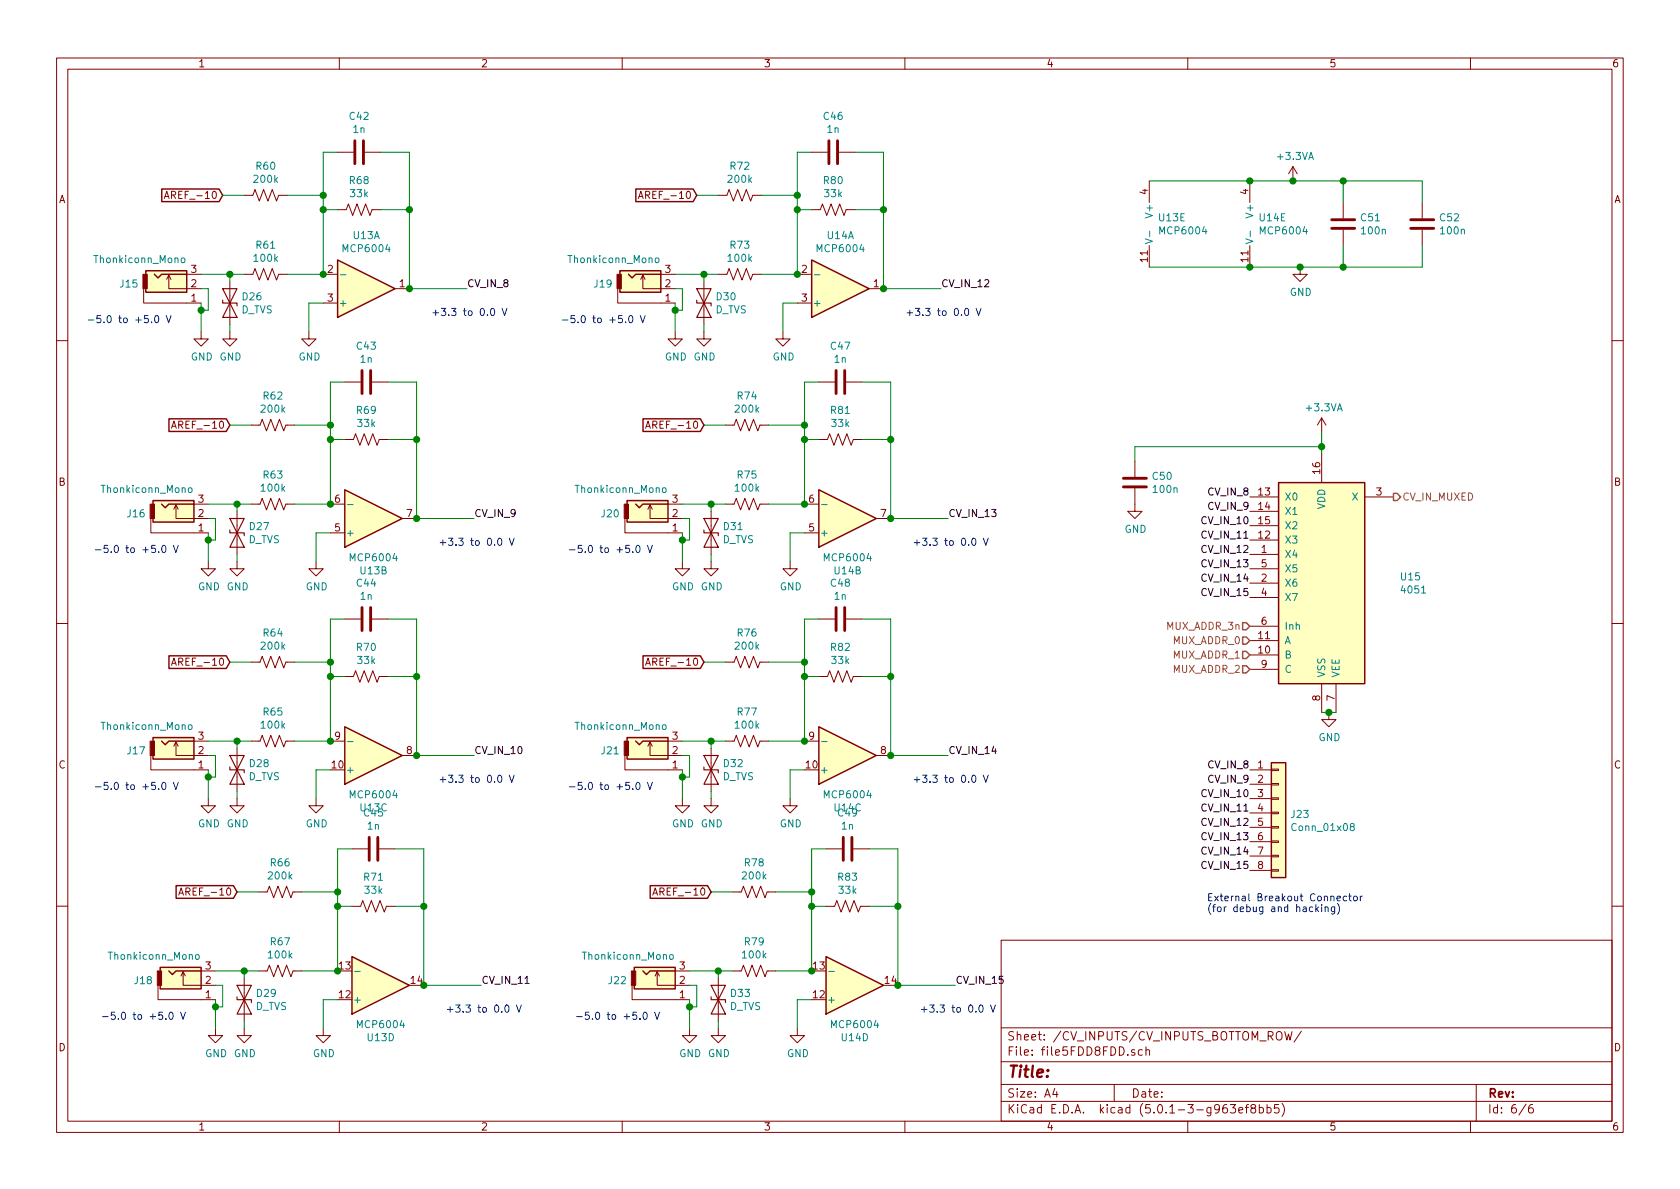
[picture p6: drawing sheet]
<svg xmlns="http://www.w3.org/2000/svg" width="297mm" height="210mm" viewBox="0 0 297 210" stroke-linecap="round" stroke-linejoin="round" font-family="sans-serif">
<g fill="none" stroke="#840000" stroke-width=".18">
<path d="M10 10.3h277v189.9h-277zM12 12.2h273v186.1h-273zM60 10.3v1.9M110 10.3v1.9M160 10.3v1.9M210 10.3v1.9M260 10.3v1.9M29.1 35.1l.4-1.3 .4 1.3M29.2 34.7h.6M43.2 34.5h1.5l.4-1 .7 2.1 .8-2.1 .8 2.1 .7-2.1 .8 2.1 .4-1.1h1.5M59.7 37.1h1.5l.4-1 .8 2 .7-2 .8 2 .7-2 .8 2 .4-1h1.5M59.7 26.9h2.8"/>
<path d="M64.5 26.9h2.8M112.9 35.1l.4-1.3 .4 1.3M113 34.7h.6M127 34.5h1.5l.4-1 .8 2.1 .7-2.1 .8 2.1 .8-2.1 .7 2.1 .4-1.1h1.5M143.5 37.1h1.5l.4-1 .8 2 .7-2 .8 2 .8-2 .7 2 .4-1h1.5M143.5 26.9h2.8M148.3 26.9h2.8M203.2 32v3.8M221 32v3.8M228.6 29.5l-.8 1.2M228.6 29.5v2.5M228.6 29.5l.8 1.2"/>
<path d="M237.5 35.8v2.8M251.5 35.8v2.8M25.4 51v2.6h10.2M29.5 49.4l.3-.8v2.4h5.8M29.8 48.6l.4 .8M33 48.5h2.6M35.6 58.7v1.2h1.2l-1.2 1.3-1.3-1.3h1.3M40.6 58.7v1.2h1.3l-1.3 1.3-1.2-1.3h1.2M40.6 49.8v7.6M43.2 48.5h1.5l.4-1 .7 2 .8-2 .8 2 .7-2 .8 2 .4-1h1.5M54.6 58.7v1.2h1.3l-1.3 1.3-1.3-1.3h1.3M57.1 48.5h2.6"/>
<path d="M57.1 53.6h2.6M69.8 51h2.6M109.2 51v2.6h10.2M113.3 49.4l.4-.8v2.4h5.7M113.7 48.6l.3 .8M116.8 48.5h2.6M119.4 58.7v1.2h1.2l-1.2 1.3-1.3-1.3h1.3M124.5 58.7v1.2h1.2l-1.2 1.3-1.3-1.3h1.3M124.5 49.8v7.6M127 48.5h1.5l.4-1 .8 2 .7-2 .8 2 .8-2 .7 2 .4-1h1.5M138.4 58.7v1.2h1.3l-1.3 1.3-1.2-1.3h1.2M141 48.5h2.5"/>
<path d="M141 53.6h2.5M153.7 51h2.5M203.2 43.4v3.8M221 43.4v3.8M229.9 47.2v1.3h1.2l-1.2 1.3-1.3-1.3h1.3M237.5 40.6v2.8M251.5 40.6v2.8M10 60.2h2M30.3 75.7l.5-1.2 .4 1.2M30.5 75.4h.6M44.4 75.2h1.6l.4-1 .7 2 .8-2 .7 2 .8-2 .8 2 .3-1h1.6M61 77.7h1.5l.4-1 .7 2 .8-2 .8 2 .7-2 .8 2 .4-1h1.5"/>
<path d="M61 67.6h2.8M65.8 67.6h2.8M114.1 75.7l.5-1.2 .4 1.2M114.3 75.4h.6M128.3 75.2h1.5l.4-1 .7 2 .8-2 .8 2 .7-2 .8 2 .4-1h1.5M144.8 77.7h1.5l.4-1 .7 2 .8-2 .8 2 .7-2 .8 2 .4-1h1.5M144.8 67.6h2.8M149.6 67.6h2.8M233.7 73.9v2.5M233.7 73.9l-.8 1.3M233.7 73.9l.7 1.3M285 60.2h2"/>
<path d="M26.7 91.7v2.5h10.1M30.7 90l.4-.7v2.4h5.7M31.1 89.3l.4 .7M34.3 89.1h2.5M36.8 99.3v1.3h1.3l-1.3 1.2-1.2-1.2h1.2M41.9 99.3v1.3h1.3l-1.3 1.2-1.3-1.2h1.3M41.9 90.4v7.6M44.4 89.1h1.6l.4-1 .7 2.1 .8-2.1 .7 2.1 .8-2.1 .8 2.1 .3-1.1h1.6M55.9 99.3v1.3h1.2l-1.2 1.2-1.3-1.2h1.3M58.4 89.1h2.6M58.4 94.2h2.6M71.1 91.7h2.6"/>
<path d="M110.5 91.7v2.5h10.1M114.6 90l.3-.7v2.4h5.7M114.9 89.3l.4 .7M118.1 89.1h2.5M120.6 99.3v1.3h1.3l-1.3 1.2-1.2-1.2h1.2M125.7 99.3v1.3h1.3l-1.3 1.2-1.2-1.2h1.2M125.7 90.4v7.6M128.3 89.1h1.5l.4-1 .7 2.1 .8-2.1 .8 2.1 .7-2.1 .8 2.1 .4-1.1h1.5M139.7 99.3v1.3h1.3l-1.3 1.2-1.3-1.2h1.3M142.2 89.1h2.6M142.2 94.2h2.6M154.9 91.7h2.6"/>
<path d="M200.7 86.4v4h1.2l-1.2 1.3-1.3-1.3h1.3M200.7 81.5v2.8M221 98h5.1M221 95.5h5.1M221 87.9h5.1M221 90.4h5.1M221 93h5.1M233.7 80.3v5M241.3 87.9h5.1M10 110.3h2M30.3 117.6l.5-1.2 .4 1.2M30.5 117.3h.6"/>
<path d="M44.4 117.1h1.6l.4-1 .7 2 .8-2 .7 2 .8-2 .8 2 .3-1h1.6M61 119.6h1.5l.4-1 .7 2 .8-2 .8 2 .7-2 .8 2 .4-1h1.5M61 109.5h2.8M65.8 109.5h2.8M114.1 117.6l.5-1.2 .4 1.2M114.3 117.3h.6M128.3 117.1h1.5l.4-1 .7 2 .8-2 .8 2 .7-2 .8 2 .4-1h1.5M144.8 119.6h1.5l.4-1 .7 2 .8-2 .8 2 .7-2 .8 2 .4-1h1.5M144.8 109.5h2.8M149.6 109.5h2.8M221 115.8h5.1M221 113.3h5.1"/>
<path d="M221 103.1h5.1M221 105.7h5.1M221 100.6h5.1M221 110.7h5.1M221 118.4h5.1M285 110.3h2M26.7 133.6v2.5h10.1M30.7 131.9l.4-.7v2.4h5.7M31.1 131.2l.4 .7M34.3 131.1h2.5M41.9 132.3v7.6M44.4 131.1h1.6l.4-1.1 .7 2.1 .8-2.1 .7 2.1 .8-2.1 .8 2.1 .3-1h1.6"/>
<path d="M58.4 131.1h2.6M71.1 133.6h2.6M110.5 133.6v2.5h10.1M114.6 131.9l.3-.7v2.4h5.7M114.9 131.2l.4 .7M118.1 131.1h2.5M125.7 132.3v7.6M128.3 131.1h1.5l.4-1.1 .7 2.1 .8-2.1 .8 2.1 .7-2.1 .8 2.1 .4-1h1.5M142.2 131.1h2.6M154.9 133.6h2.6M221 136.1h3.8M221 138.7h3.8"/>
<path d="M224.8 138.6h1.3v.2h-1.3zM224.8 136h1.3v.3h-1.3zM233.7 120.9v5.1M234.9 126v1.2h1.3l-1.3 1.3-1.2-1.3h1.2M236.2 120.9v5.1M31.6 158.3l.4-1.3 .4 1.3M31.7 157.9h.6M36.8 141.2v1.3h1.3l-1.3 1.3-1.2-1.3h1.2M41.9 141.2v1.3h1.3l-1.3 1.3-1.3-1.3h1.3M45.7 157.7h1.5l.4-1 .8 2 .7-2 .8 2 .8-2 .7 2 .4-1h1.5M55.9 141.2v1.3h1.2l-1.2 1.3-1.3-1.3h1.3M62.2 150.1h2.8"/>
<path d="M67.1 150.1h2.7M115.4 158.3l.4-1.3 .5 1.3M115.5 157.9h.7M120.6 141.2v1.3h1.3l-1.3 1.3-1.2-1.3h1.2M125.7 141.2v1.3h1.3l-1.3 1.3-1.2-1.3h1.2M129.5 157.7h1.6l.3-1 .8 2 .8-2 .7 2 .8-2 .8 2 .3-1h1.6M139.7 141.2v1.3h1.3l-1.3 1.3-1.3-1.3h1.3M146 150.1h2.8M150.9 150.1h2.8M221 141.2h3.8M221 143.8h3.8M221 146.3h3.8"/>
<path d="M221 148.8h3.8M221 151.4h3.8M221 153.9h3.8M224.8 153.8h1.3v.2h-1.3zM224.8 151.3h1.3v.2h-1.3zM224.8 148.7h1.3v.3h-1.3zM224.8 146.2h1.3v.2h-1.3zM224.8 143.6h1.3v.3h-1.3zM224.8 141.1h1.3v.2h-1.3zM10 160.2h2M27.9 174.2v2.6h10.2M32 172.6l.4-.8v2.4h5.7"/>
<path d="M32.4 171.8l.4 .8M35.6 171.7h2.5M43.2 173v7.6M45.7 171.7h1.5l.4-1 .8 2 .7-2 .8 2 .8-2 .7 2 .4-1h1.5M62.2 160.3h1.6l.3-1 .8 2 .8-2 .7 2 .8-2 .7 2 .4-1h1.5M111.8 174.2v2.6h10.1M115.8 172.6l.4-.8v2.4h5.7M116.2 171.8l.4 .8M119.4 171.7h2.5M127 173v7.6M129.5 171.7h1.6l.3-1 .8 2 .8-2 .7 2 .8-2 .8 2 .3-1h1.6M146 160.3h1.6l.4-1 .7 2 .8-2 .7 2 .8-2 .8 2 .3-1h1.6"/>
<path d="M177 166.3h108v32h-108zM285 160.2h2M38.1 181.9v1.2h1.3l-1.3 1.3-1.3-1.3h1.3M43.2 181.9v1.2h1.2l-1.2 1.3-1.3-1.3h1.3M57.1 181.9v1.2h1.3l-1.3 1.3-1.2-1.3h1.2M60 198.3v1.9M110 198.3v1.9M121.9 181.9v1.2h1.3l-1.3 1.3-1.3-1.3h1.3M127 181.9v1.2h1.3l-1.3 1.3-1.3-1.3h1.3M141 181.9v1.2h1.2l-1.2 1.3-1.3-1.3h1.3M160 198.3v1.9M177 194.8h108"/>
<path d="M177 191.8h108M177 187.8h108M177 181.8h108M186.5 192.5l-.4 1h1M186.8 193v1M197 191.8v3M200.6 185.7l-.3-.1-.2 .2v.2l.5 .2v.3h-.5M202 185.7l-.5-.1-.2 .3v.6l.2 .1 .5-.1M202.6 185.7l.2-.1 .4 .1 .1 .9M202.6 185.1v1.5M210 198.3v1.9M217.5 195.3h1l-.5 .6 .4 .1v.7l-.2 .1-.7-.1"/>
<path d="M219 196.3l.7-.1v-.3l-.4-.1-.3 .2 .1 .7h.6M220.2 195.8h.6M220.8 195.3l-.4 .1v.1v1.3M221.5 196l-.3-.3v-.2a.48 .48 0 0 1 .7-.1l.1 .2-.1 .3-.6 .1a.48 .48 0 0 0-.1 .7l.3 .1 .4-.1 .1-.4-.3-.3M222.7 195.9l.4-.1 .3 .3-.1 .6-.2 .1-.4-.1M222.7 195.3v1.5M224 195.9l.5-.1 .2 .3v.6l-.2 .1-.5-.1M224 195.3v1.5M226.1 195.3h-.7l-.1 .7 .2-.1 .5 .1 .2 .2-.1 .5-.2 .1-.6-.1M226.7 195.1a1.71 1.71 0 0 1 0 2.3M227.2 182.4l.3 1.5 .3-1.1 .3 1.1 .3-1.5M230.1 182.3l-1.3 2"/>
<path d="M260 198.3v1.9M261 191.8v6.5M269.8 195.2l-1.2 2M271 195.3a.62 .62 0 0 0-.7 .7v.7l.3 .1 .4-.1 .1-.5-.1-.2-.4-.1-.3 .3"/>
</g>
<g fill="#ffffc2" stroke="#ffffc2" stroke-width=".18">
<path d="M59.7 46l10.1 5-10.1 5.1z"/>
<path d="M25.8 47.9h7.2v3.8h-7.2z"/>
<path d="M109.6 47.9h7.2v3.8h-7.2z"/>
<path d="M27.1 88.5h7.2v3.8h-7.2z"/>
<path d="M110.9 88.5h7.2v3.8h-7.2z"/>
<path d="M61 86.6l10.1 5.1-10.1 5.1z"/>
<path d="M61 128.5l10.1 5.1-10.1 5.1z"/>
<path d="M62.2 169.2l10.2 5-10.2 5.1z"/>
<path d="M143.5 46l10.2 5-10.2 5.1z"/>
<path d="M27.1 130.4h7.2v3.8h-7.2z"/>
<path d="M110.9 130.4h7.2v3.8h-7.2z"/>
<path d="M28.3 171.1h7.3v3.8h-7.3z"/>
<path d="M112.1 171.1h7.3v3.8h-7.3z"/>
<path d="M144.8 86.6l10.1 5.1-10.1 5.1z"/>
<path d="M144.8 128.5l10.1 5.1-10.1 5.1z"/>
<path d="M146 169.2l10.2 5-10.2 5.1z"/>
<path d="M226.1 85.3h15.2v35.6h-15.2z"/>
<path d="M224.8 134.9h2.5v20.3h-2.5z"/>
</g>
<g fill="none" stroke="#840000" stroke-width=".25">
<path d="M28.6 33.4h10.1l.7 1.1-.7 1.2h-10.1zM112.4 33.4h10.2l.6 1.1-.6 1.2h-10.2zM25.8 47.9h7.2v3.8h-7.2zM27.3 48.5l.6 .6 .7-.6h4.4M59.7 46l10.1 5-10.1 5.1zM109.6 47.9h7.2v3.8h-7.2zM111.1 48.5l.7 .6 .6-.6h4.4M143.5 46l10.2 5-10.2 5.1zM29.9 74.1h10.1l.6 1.1-.6 1.1h-10.1zM113.7 74.1h10.1l.7 1.1-.7 1.1h-10.1zM27.1 88.5h7.2v3.8h-7.2zM28.6 89.1l.6 .7 .6-.7h4.5"/>
<path d="M61 86.6l10.1 5.1-10.1 5.1zM110.9 88.5h7.2v3.8h-7.2zM112.4 89.1l.6 .7 .7-.7h4.4M144.8 86.6l10.1 5.1-10.1 5.1zM226.1 85.3h15.2v35.6h-15.2zM29.9 116h10.1l.6 1.1-.6 1.1h-10.1zM113.7 116h10.1l.7 1.1-.7 1.1h-10.1zM27.1 130.4h7.2v3.8h-7.2zM28.6 131.1l.6 .6 .6-.6h4.5M61 128.5l10.1 5.1-10.1 5.1zM110.9 130.4h7.2v3.8h-7.2zM112.4 131.1l.6 .6 .7-.6h4.4"/>
<path d="M144.8 128.5l10.1 5.1-10.1 5.1zM224.8 134.9h2.5v20.3h-2.5zM31.1 156.6h10.2l.6 1.1-.6 1.1h-10.2zM115 156.6h10.1l.6 1.1-.6 1.1h-10.1zM28.3 171.1h7.3v3.8h-7.3zM29.8 171.7l.7 .6 .6-.6h4.5M62.2 169.2l10.2 5-10.2 5.1zM112.1 171.1h7.3v3.8h-7.3zM113.7 171.7l.6 .6 .6-.6h4.5M146 169.2l10.2 5-10.2 5.1z"/>
</g>
<g fill="none" stroke="#008484" stroke-width=".18">
<path d="M32.1 45.7l.3-.1 .3 .2-.1 .6-.3 .1-.2-.2zM60.2 48.6h1M116 45.7l.3-.1 .2 .2-.1 .6-.3 .1-.2-.2zM144 48.6h1M202.5 42.2l1.3 .5-1.3 .4M203.3 40.9v.9M220.3 42.2l1.2 .5-1.2 .4M221.1 40.9v.9M33.4 86.3h.3l.3 .2-.2 .5-.3 .1-.1-.1zM61.4 89.2h1M117.2 86.3h.3l.3 .2-.1 .5-.4 .1-.1-.1zM145.3 89.2h1"/>
<path d="M33.4 128.2h.3l.3 .2-.2 .6h-.3l-.1-.1zM61.4 131.1h1M117.2 128.2h.3l.3 .2-.1 .6h-.4l-.1-.1zM145.3 131.1h1M239 146.2l-.2-.2v-.3l.2-.1 .3 .1 .1 .3-.5 .2-.2 .2v.3l.3 .2 .3-.1 .1-.1v-.4l-.2-.1M34.7 168.9l.3-.1 .2 .2-.1 .6h-.3l-.2-.1zM62.7 171.8h1M118.5 168.9l.3-.1 .2 .2-.1 .6h-.3l-.2-.1zM146.5 171.8h1"/>
</g>
<g fill="none" stroke="#008400" stroke-width=".18">
<path d="M39.4 34.5h3.8M50.8 34.5h6.3M57.1 37.1h2.6M59.7 26.9h-2.6v21.6h-6.3M67.3 37.1h5.1M67.3 26.9h5.1v24.1h10.1M123.2 34.5h3.8M134.6 34.5h6.4M141 37.1h2.5M143.5 26.9h-2.5v21.6h-6.4M151.1 37.1h5.1M151.1 26.9h5.1v24.1h10.2"/>
<path d="M203.2 32h48.3v3.8M237.5 32v3.8M35.6 48.5h7.6M35.6 51h1.2v3.9h-1.2M35.6 53.6v5.1M40.6 48.5v1.3M40.6 57.4v1.3M57.1 53.6h-2.5v5.1M119.4 48.5h7.6M119.4 51h1.2v3.9h-1.2M119.4 53.6v5.1M124.5 48.5v1.3"/>
<path d="M124.5 57.4v1.3M141 53.6h-2.6v5.1M237.5 43.4v3.8M251.5 43.4v3.8h-48.3M40.6 75.2h3.8M52.1 75.2h6.3M58.4 77.7h2.6M61 67.6h-2.6v21.5h-6.3M68.6 77.7h5.1M68.6 67.6h5.1v24.1h10.1M124.5 75.2h3.8M135.9 75.2h6.3"/>
<path d="M142.2 77.7h2.6M144.8 67.6h-2.6v21.5h-6.3M152.4 77.7h5.1M152.4 67.6h5.1v24.1h10.1M233.7 76.4v3.9M233.7 79h-33v2.5M36.8 94.2v5.1M36.8 89.1h7.6M36.8 91.7h1.3v3.8h-1.3M41.9 89.1v1.3M41.9 98v1.3M58.4 94.2h-2.5v5.1"/>
<path d="M120.6 94.2v5.1M120.6 89.1h7.7M120.6 91.7h1.3v3.8h-1.3M125.7 89.1v1.3M125.7 98v1.3M142.2 94.2h-2.5v5.1M40.6 117.1h3.8M52.1 117.1h6.3M58.4 119.6h2.6M61 109.5h-2.6v21.6h-6.3M68.6 109.5h5.1v24.1h10.1M68.6 119.6h5.1"/>
<path d="M124.5 117.1h3.8M135.9 117.1h6.3M142.2 119.6h2.6M144.8 109.5h-2.6v21.6h-6.3M152.4 109.5h5.1v24.1h10.1M152.4 119.6h5.1M36.8 136.1v5.1M36.8 133.6h1.3v3.8h-1.3M36.8 131.1h7.6M41.9 131.1v1.2M41.9 139.9v1.3M58.4 136.1h-2.5v5.1"/>
<path d="M120.6 136.1v5.1M120.6 133.6h1.3v3.8h-1.3M120.6 131.1h7.7M125.7 131.1v1.2M125.7 139.9v1.3M142.2 136.1h-2.5v5.1M233.7 126h2.5M41.9 157.7h3.8M53.3 157.7h6.4M62.2 150.1h-2.5v21.6h-6.4M69.8 150.1h5.1v24.1h10.2M125.7 157.7h3.8"/>
<path d="M137.2 157.7h6.3M146 150.1h-2.5v21.6h-6.3M153.7 150.1h5v24.1h10.2M38.1 176.8v5.1M38.1 171.7h7.6M38.1 174.2h1.3v3.8h-1.3M43.2 171.7v1.3M59.7 176.8h-2.6v5.1M59.7 160.3h2.5M69.8 160.3h5.1M121.9 176.8v5.1M121.9 171.7h7.6"/>
<path d="M121.9 174.2h1.3v3.8h-1.3M127 171.7v1.3M143.5 176.8h-2.5v5.1M143.5 160.3h2.5M153.7 160.3h5M43.2 180.6v1.3M127 180.6v1.3"/>
</g>
<g fill="#008400" stroke="#008400" stroke-width=".25">
<circle cx="57.2" cy="48.5" r=".51"/>
<circle cx="57.2" cy="37.1" r=".51"/>
<circle cx="72.4" cy="37.1" r=".51"/>
<circle cx="57.2" cy="34.5" r=".51"/>
<circle cx="72.4" cy="51" r=".51"/>
<circle cx="35.6" cy="54.9" r=".51"/>
<circle cx="141" cy="37.1" r=".51"/>
<circle cx="156.2" cy="37.1" r=".51"/>
<circle cx="141" cy="34.5" r=".51"/>
<circle cx="119.4" cy="54.9" r=".51"/>
<circle cx="58.4" cy="77.7" r=".51"/>
<circle cx="73.7" cy="77.7" r=".51"/>
<circle cx="58.4" cy="75.2" r=".51"/>
<circle cx="36.8" cy="95.5" r=".51"/>
<circle cx="142.2" cy="77.7" r=".51"/>
<circle cx="157.5" cy="77.7" r=".51"/>
<circle cx="142.2" cy="75.2" r=".51"/>
<circle cx="120.7" cy="95.5" r=".51"/>
<circle cx="58.4" cy="119.6" r=".51"/>
<circle cx="73.7" cy="119.6" r=".51"/>
<circle cx="58.4" cy="117.1" r=".51"/>
<circle cx="36.8" cy="137.4" r=".51"/>
<circle cx="142.2" cy="119.6" r=".51"/>
<circle cx="157.5" cy="119.6" r=".51"/>
<circle cx="142.2" cy="117.1" r=".51"/>
<circle cx="120.7" cy="137.4" r=".51"/>
<circle cx="59.7" cy="160.3" r=".51"/>
<circle cx="74.9" cy="160.3" r=".51"/>
<circle cx="59.7" cy="157.7" r=".51"/>
<circle cx="38.1" cy="178" r=".51"/>
<circle cx="143.5" cy="160.3" r=".51"/>
<circle cx="158.8" cy="160.3" r=".51"/>
<circle cx="143.5" cy="157.7" r=".51"/>
<circle cx="121.9" cy="178" r=".51"/>
<circle cx="143.5" cy="171.7" r=".51"/>
<circle cx="158.8" cy="174.2" r=".51"/>
<circle cx="221" cy="32" r=".51"/>
<circle cx="221" cy="47.2" r=".51"/>
<circle cx="229.9" cy="47.2" r=".51"/>
<circle cx="228.6" cy="32" r=".51"/>
<circle cx="235" cy="126" r=".51"/>
<circle cx="237.5" cy="47.2" r=".51"/>
<circle cx="237.5" cy="32" r=".51"/>
<circle cx="233.7" cy="79" r=".51"/>
<circle cx="40.6" cy="48.5" r=".51"/>
<circle cx="124.5" cy="48.5" r=".51"/>
<circle cx="41.9" cy="89.1" r=".51"/>
<circle cx="41.9" cy="131.1" r=".51"/>
<circle cx="125.7" cy="131.1" r=".51"/>
<circle cx="125.7" cy="89.1" r=".51"/>
<circle cx="43.2" cy="171.7" r=".51"/>
<circle cx="127" cy="171.7" r=".51"/>
<circle cx="58.4" cy="89.1" r=".51"/>
<circle cx="73.7" cy="91.7" r=".51"/>
<circle cx="141" cy="48.5" r=".51"/>
<circle cx="156.2" cy="51" r=".51"/>
<circle cx="58.4" cy="131.1" r=".51"/>
<circle cx="73.7" cy="133.6" r=".51"/>
<circle cx="142.2" cy="89.1" r=".51"/>
<circle cx="157.5" cy="91.7" r=".51"/>
<circle cx="142.2" cy="131.1" r=".51"/>
<circle cx="157.5" cy="133.6" r=".51"/>
<circle cx="59.7" cy="171.7" r=".51"/>
<circle cx="74.9" cy="174.2" r=".51"/>
</g>
<g fill="#840000" stroke="#840000" stroke-width=".18">
<path d="M25.3 48.5h.7v2.5h-.7z"/>
<path d="M109.1 48.5h.8v2.5h-.8z"/>
<path d="M26.5 89.1h.8v2.6h-.8z"/>
<path d="M110.4 89.1h.7v2.6h-.7z"/>
<path d="M26.5 131.1h.8v2.5h-.8z"/>
<path d="M110.4 131.1h.7v2.5h-.7z"/>
<path d="M27.8 171.7h.8v2.5h-.8z"/>
<path d="M111.6 171.7h.8v2.5h-.8z"/>
</g>
<g fill="none" stroke="#0000c2" stroke-width=".18">
<path d="M26.8 56.9v.2M27.5 55.9l.1-.1a.67 .67 0 0 1 .5 .6 .67 .67 0 0 1-.5 .7 .83 .83 0 0 1-.1-1.2zM29.4 55.8l.4 1.3 .5-1.3M86.8 54.7l.2-.2a.67 .67 0 0 1 .5 .7 .67 .67 0 0 1-.5 .6l-.3-.5zM88.8 54.5l.4 1.3 .4-1.3M110.6 56.9v.2M111.3 55.9l.2-.1a.67 .67 0 0 1 .4 .6 .67 .67 0 0 1-.4 .7l-.3-.5zM113.2 55.8l.4 1.3 .5-1.3M170.7 54.7l.1-.2a.67 .67 0 0 1 .5 .7 .67 .67 0 0 1-.5 .6l-.3-.5zM172.6 54.5l.4 1.3 .5-1.3M28.1 97.6v.1M28.7 96.6l.2-.2a.67 .67 0 0 1 .5 .7 .67 .67 0 0 1-.5 .6l-.3-.5z"/>
<path d="M30.7 96.4l.4 1.3 .4-1.3M88.1 95.3l.2-.1a.67 .67 0 0 1 .4 .6 .67 .67 0 0 1-.4 .6l-.3-.4zM90 95.2l.5 1.2 .4-1.2M111.9 97.6v.1M112.5 96.6l.2-.2a.67 .67 0 0 1 .5 .7 .67 .67 0 0 1-.5 .6l-.3-.5zM114.5 96.4l.4 1.3 .4-1.3M171.9 95.3l.2-.1a.67 .67 0 0 1 .5 .6 .67 .67 0 0 1-.5 .6l-.3-.4zM173.9 95.2l.4 1.2 .4-1.2M28.1 139.5v.1M28.7 138.5l.2-.2a.67 .67 0 0 1 .5 .7 .67 .67 0 0 1-.5 .6l-.3-.5zM30.7 138.3l.4 1.3 .4-1.3M88.1 137.2l.2-.1a.67 .67 0 0 1 .4 .6 .67 .67 0 0 1-.4 .6l-.3-.4z"/>
<path d="M90 137.1l.5 1.2 .4-1.2M111.9 139.5v.1M112.5 138.5l.2-.2a.67 .67 0 0 1 .5 .7 .67 .67 0 0 1-.5 .6l-.3-.5zM114.5 138.3l.4 1.3 .4-1.3M171.9 137.2l.2-.1a.67 .67 0 0 1 .5 .6 .67 .67 0 0 1-.5 .6l-.3-.4zM173.9 137.1l.4 1.2 .4-1.2M232.7 159.9v1.3M233.7 159.9v.2M236.4 158.9l.6-.1v-.3h-.4l-.2 .1 .1 .7h.5M236.5 159.8a1.47 1.47 0 0 1 0 1.9M238.1 158.5h-.4l-.2 .2 .1 .6h.5M238.5 158.5h.4"/>
<path d="M238.6 158v1.1l.3 .2M239.4 158.5h.3l.3 .2-.1 .6h-.4l-.1-.1zM240.5 158.5v.8M240.9 158.5l-.4 .2M30 179.1l.2-.1a.67 .67 0 0 1 .4 .6 .67 .67 0 0 1-.4 .7l-.3-.5zM31.9 179l.5 1.3 .4-1.3M89.4 177.8l.2-.1a.67 .67 0 0 1 .4 .7 .67 .67 0 0 1-.4 .6l-.3-.5zM91.3 177.7l.4 1.3 .5-1.3M113.8 179.1l.2-.1a.67 .67 0 0 1 .4 .6 .67 .67 0 0 1-.4 .7l-.3-.5zM115.7 179l.5 1.3 .4-1.3M173.2 177.8l.2-.1a.67 .67 0 0 1 .4 .7 .67 .67 0 0 1-.4 .6l-.3-.5zM175.1 177.7l.5 1.3 .4-1.3"/>
<path d="M232.8 160.7l.3 .5M233.1 160.4l-.4 .5M233.7 160.4v.8M234.3 160.5l.2-.1h.3v.8M234.3 160.4v.8M236 160.4v1l-.3 .2h-.3M236 160.4h-.4l-.2 .2 .1 .6h.5M29.3 180.1v.2M113.2 180.1v.2"/>
</g>
<g fill="none" stroke="#840000" stroke-width=".51">
<path d="M62.7 24.9v4.1M64.3 24.9v4.1M146.6 24.9v4.1M148.1 24.9v4.1M235.5 38.9h4M249.4 38.9h4.1M235.5 40.4h4M249.4 40.4h4.1M64 65.5v4.1M65.5 65.5v4.1M147.8 65.5v4.1M149.4 65.5v4.1"/>
<path d="M198.6 86.1h4.1M198.6 84.6h4.1M64 107.4v4.1M65.5 107.4v4.1M147.8 107.4v4.1M149.4 107.4v4.1M65.3 148.1v4M66.8 148.1v4M149.1 148.1v4M150.6 148.1v4"/>
</g>
<path d="M92.8 173.9h.7" fill="none" stroke="#000" stroke-width=".18"/>
<path d="M246.4 87.2h.6l.6 .7-.6 .6h-.6zM219.7 110.1h.6l.7 .6-.7 .7h-.6zM219.7 112.6h.6l.7 .7-.7 .6h-.6zM219.7 115.2h.6l.7 .6-.7 .7h-.6zM219.7 117.7h.6l.7 .7-.7 .6h-.6z" fill="none" stroke="#848400" stroke-width=".25"/>
<g fill="none" stroke="#840000" stroke-width=".2">
<path d="M39.4 51h2.5l-1.3 2.6zM39.4 53.1v.5h2.5v.5M40.6 53.6l1.3 2.5h-2.5zM123.2 51h2.5l-1.2 2.6zM123.2 53.1v.5h2.5v.5M124.5 53.6l1.2 2.5h-2.5zM40.6 91.7h2.6l-1.3 2.5zM40.6 93.7v.5h2.6v.5M41.9 94.2l1.3 2.6h-2.6zM124.5 91.7h2.5l-1.3 2.5zM124.5 93.7v.5h2.5v.5M125.7 94.2l1.3 2.6h-2.5z"/>
<path d="M40.6 133.6h2.6l-1.3 2.5zM40.6 135.6v.5h2.6v.5M41.9 136.1l1.3 2.6h-2.6zM124.5 133.6h2.5l-1.3 2.5zM124.5 135.6v.5h2.5v.5M125.7 136.1l1.3 2.6h-2.5zM41.9 174.2h2.5l-1.2 2.6zM41.9 176.3v.5h2.5v.5M43.2 176.8l1.2 2.5h-2.5zM125.7 174.2h2.6l-1.3 2.6zM125.7 176.3v.5h2.6v.5M127 176.8l1.3 2.5h-2.6z"/>
</g>
<text font-size="2.8" fill="#840000" x="178" y="190.5">Title:</text>
<g font-size="2.1" fill="#840000">
<text x="178" y="184">Sheet: /CV_INPUTS/CV_INPUTS_BOTTOM_ROW/</text>
<text x="178" y="186.7">File: file5FDD8FDD.sch</text>
<text x="178" y="196.9">KiCad E.D.A. kicad (5.0.1-3-g963ef8bb5)</text>
<text x="178" y="194.1">Size: A4</text>
<text x="200" y="194.1">Date:</text>
<text x="263" y="194.1">Rev:</text>
<text x="263" y="196.9">Id: 6/6</text>
</g>
<g font-size="1.8" fill="#840000">
<text x="35" y="11.9">1</text>
<text x="85" y="11.9">2</text>
<text x="135" y="11.9">3</text>
<text x="185" y="11.9">4</text>
<text x="235" y="11.9">5</text>
<text x="285" y="11.9">6</text>
<text x="10.4" y="35.9">A</text>
<text x="30.2" y="35.2">AREF_-10</text>
<text x="114" y="35.2">AREF_-10</text>
<text x="202.9" y="34.4" transform="rotate(-90 202.9 34.4)">4</text>
<text x="220.7" y="34.4" transform="rotate(-90 220.7 34.4)">4</text>
<text x="285.4" y="35.9">A</text>
<text x="202.9" y="46.3" transform="rotate(-90 202.9 46.3)">11</text>
<text x="220.7" y="46.3" transform="rotate(-90 220.7 46.3)">11</text>
<text x="33.8" y="53.3">1</text>
<text x="33.8" y="50.8">2</text>
<text x="33.8" y="48.3">3</text>
<text x="57.9" y="48.3">2</text>
<text x="57.9" y="53.3">3</text>
<text x="70.6" y="50.8">1</text>
<text x="117.6" y="53.3">1</text>
<text x="117.6" y="50.8">2</text>
<text x="117.6" y="48.3">3</text>
<text x="141.8" y="48.3">2</text>
<text x="141.8" y="53.3">3</text>
<text x="154.5" y="50.8">1</text>
<text x="31.5" y="75.8">AREF_-10</text>
<text x="115.3" y="75.8">AREF_-10</text>
<text x="233.4" y="83.8" transform="rotate(-90 233.4 83.8)">16</text>
<text x="10.4" y="85.9">B</text>
<text x="35.1" y="88.9">3</text>
<text x="59.2" y="88.9">6</text>
<text x="118.9" y="88.9">3</text>
<text x="143" y="88.9">6</text>
<text x="222.6" y="87.6">13</text>
<text x="243.4" y="87.6">3</text>
<text x="285.4" y="85.9">B</text>
<text x="35.1" y="94">1</text>
<text x="35.1" y="91.4">2</text>
<text x="59.2" y="94">5</text>
<text x="71.9" y="91.4">7</text>
<text x="118.9" y="94">1</text>
<text x="118.9" y="91.4">2</text>
<text x="143" y="94">5</text>
<text x="155.7" y="91.4">7</text>
<text x="222.6" y="95.2">12</text>
<text x="222.6" y="90.2">14</text>
<text x="222.6" y="92.7">15</text>
<text x="223" y="97.8">1</text>
<text x="223" y="100.3">5</text>
<text x="223" y="102.9">2</text>
<text x="223" y="105.4">4</text>
<text x="222.6" y="113">11</text>
<text x="223" y="110.5">6</text>
<text x="31.5" y="117.7">AREF_-10</text>
<text x="115.3" y="117.7">AREF_-10</text>
<text x="222.6" y="115.6">10</text>
<text x="223" y="118.1">9</text>
<text x="233.4" y="123.9" transform="rotate(-90 233.4 123.9)">8</text>
<text x="236" y="123.9" transform="rotate(-90 236 123.9)">7</text>
<text x="35.1" y="130.8">3</text>
<text x="59.2" y="130.8">9</text>
<text x="118.9" y="130.8">3</text>
<text x="143" y="130.8">9</text>
<text x="10.4" y="135.9">C</text>
<text x="35.1" y="135.9">1</text>
<text x="35.1" y="133.3">2</text>
<text x="58.7" y="135.9">10</text>
<text x="71.9" y="133.3">8</text>
<text x="118.9" y="135.9">1</text>
<text x="118.9" y="133.3">2</text>
<text x="142.5" y="135.9">10</text>
<text x="155.7" y="133.3">8</text>
<text x="222.4" y="135.9">1</text>
<text x="285.4" y="135.9">C</text>
<text x="222.4" y="138.4">2</text>
<text x="222.4" y="141">3</text>
<text x="222.4" y="143.5">4</text>
<text x="222.4" y="146">5</text>
<text x="222.4" y="148.6">6</text>
<text x="222.4" y="151.1">7</text>
<text x="222.4" y="153.7">8</text>
<text x="32.8" y="158.4">AREF_-10</text>
<text x="116.6" y="158.4">AREF_-10</text>
<text x="36.3" y="174">2</text>
<text x="36.3" y="171.4">3</text>
<text x="60" y="171.4">13</text>
<text x="72.7" y="174">14</text>
<text x="120.2" y="174">2</text>
<text x="120.2" y="171.4">3</text>
<text x="143.8" y="171.4">13</text>
<text x="156.5" y="174">14</text>
<text x="36.3" y="176.5">1</text>
<text x="60" y="176.5">12</text>
<text x="120.2" y="176.5">1</text>
<text x="143.8" y="176.5">12</text>
<text x="10.4" y="185.9">D</text>
<text x="285.4" y="185.9">D</text>
<text x="35" y="199.9">1</text>
<text x="85" y="199.9">2</text>
<text x="135" y="199.9">3</text>
<text x="185" y="199.9">4</text>
<text x="235" y="199.9">5</text>
<text x="285" y="199.9">6</text>
</g>
<g font-size="1.8" fill="#008484">
<text x="61.9" y="21.2">C42</text>
<text x="62.5" y="23.5">1n</text>
<text x="145.7" y="21.2">C46</text>
<text x="146.3" y="23.5">1n</text>
<text x="226" y="28.3">+3.3VA</text>
<text x="45" y="32.3">200k</text>
<text x="45.4" y="30">R60</text>
<text x="61.9" y="32.6">R68</text>
<text x="62" y="34.9">33k</text>
<text x="128.9" y="32.3">200k</text>
<text x="129.2" y="30">R72</text>
<text x="145.7" y="32.6">R80</text>
<text x="145.8" y="34.9">33k</text>
<text x="203.8" y="38.1" transform="rotate(-90 203.8 38.1)">V+</text>
<text x="205" y="39.1">U13E</text>
<text x="205.2" y="41.4">MCP6004</text>
<text x="221.6" y="38.1" transform="rotate(-90 221.6 38.1)">V+</text>
<text x="222.8" y="39.1">U14E</text>
<text x="223" y="41.4">MCP6004</text>
<text x="240.7" y="39.1">C51</text>
<text x="240.9" y="41.4">100n</text>
<text x="254.7" y="39.1">C52</text>
<text x="254.8" y="41.4">100n</text>
<text x="16.9" y="46.5">Thonkiconn_Mono</text>
<text x="45" y="46.3">100k</text>
<text x="45.4" y="44">R61</text>
<text x="60.8" y="44.6">MCP6004</text>
<text x="62.5" y="42.3">U13A</text>
<text x="100.7" y="46.5">Thonkiconn_Mono</text>
<text x="128.9" y="46.3">100k</text>
<text x="129.2" y="44">R73</text>
<text x="144.7" y="44.6">MCP6004</text>
<text x="146.3" y="42.3">U14A</text>
<text x="21.3" y="50.8">J15</text>
<text x="42.9" y="53.1">D26</text>
<text x="105.1" y="50.8">J19</text>
<text x="126.7" y="53.1">D30</text>
<text x="228" y="52.3">GND</text>
<text x="42.6" y="55.4">D_TVS</text>
<text x="59.8" y="54.2">+</text>
<text x="126.4" y="55.4">D_TVS</text>
<text x="143.6" y="54.2">+</text>
<text x="33.7" y="63.7">GND GND</text>
<text x="52.8" y="63.7">GND</text>
<text x="63.1" y="61.8">C43</text>
<text x="63.8" y="64.2">1n</text>
<text x="117.6" y="63.7">GND GND</text>
<text x="136.6" y="63.7">GND</text>
<text x="147" y="61.8">C47</text>
<text x="147.6" y="64.2">1n</text>
<text x="46.6" y="70.7">R62</text>
<text x="130.5" y="70.7">R74</text>
<text x="46.3" y="73">200k</text>
<text x="63.1" y="73.2">R69</text>
<text x="63.3" y="75.5">33k</text>
<text x="130.1" y="73">200k</text>
<text x="147" y="73.2">R81</text>
<text x="147.1" y="75.5">33k</text>
<text x="231.1" y="72.7">+3.3VA</text>
<text x="18.1" y="87.2">Thonkiconn_Mono</text>
<text x="46.3" y="86.9">100k</text>
<text x="46.6" y="84.6">R63</text>
<text x="102" y="87.2">Thonkiconn_Mono</text>
<text x="130.1" y="86.9">100k</text>
<text x="130.5" y="84.6">R75</text>
<text x="203.9" y="84.9">C50</text>
<text x="204" y="87.2">100n</text>
<text x="227.1" y="88.5">X0</text>
<text x="239.1" y="88.5">X</text>
<text x="22.6" y="91.5">J16</text>
<text x="44.2" y="93.7">D27</text>
<text x="61.1" y="94.9">+</text>
<text x="106.4" y="91.5">J20</text>
<text x="128" y="93.7">D31</text>
<text x="144.9" y="94.9">+</text>
<text x="198.8" y="94.2">GND</text>
<text x="227.1" y="91.1">X1</text>
<text x="227.1" y="93.6">X2</text>
<text x="234.3" y="90.1" transform="rotate(-90 234.3 90.1)">VDD</text>
<text x="43.9" y="96.1">D_TVS</text>
<text x="62.1" y="99.3">MCP6004</text>
<text x="63.8" y="101.6">U13B</text>
<text x="127.7" y="96.1">D_TVS</text>
<text x="145.9" y="99.3">MCP6004</text>
<text x="147.6" y="101.6">U14B</text>
<text x="227.1" y="98.7">X4</text>
<text x="227.1" y="96.1">X3</text>
<text x="227.1" y="101.2">X5</text>
<text x="35" y="104.4">GND GND</text>
<text x="54.1" y="104.4">GND</text>
<text x="63.1" y="103.8">C44</text>
<text x="63.8" y="106.1">1n</text>
<text x="118.8" y="104.4">GND GND</text>
<text x="137.9" y="104.4">GND</text>
<text x="147" y="103.8">C48</text>
<text x="147.6" y="106.1">1n</text>
<text x="227.1" y="103.8">X6</text>
<text x="227.1" y="106.3">X7</text>
<text x="247.8" y="102.6">U15</text>
<text x="248" y="104.9">4051</text>
<text x="46.6" y="112.6">R64</text>
<text x="130.5" y="112.6">R76</text>
<text x="227.1" y="113.9">A</text>
<text x="227.1" y="111.4">Inh</text>
<text x="46.3" y="114.9">200k</text>
<text x="63.1" y="115.1">R70</text>
<text x="63.3" y="117.4">33k</text>
<text x="130.1" y="114.9">200k</text>
<text x="147" y="115.1">R82</text>
<text x="147.1" y="117.4">33k</text>
<text x="227.1" y="116.5">B</text>
<text x="227.1" y="119">C</text>
<text x="234.3" y="119.9" transform="rotate(-90 234.3 119.9)">VSS</text>
<text x="236.9" y="119.9" transform="rotate(-90 236.9 119.9)">VEE</text>
<text x="18.1" y="129.1">Thonkiconn_Mono</text>
<text x="46.3" y="128.8">100k</text>
<text x="46.6" y="126.5">R65</text>
<text x="102" y="129.1">Thonkiconn_Mono</text>
<text x="130.1" y="128.8">100k</text>
<text x="130.5" y="126.5">R77</text>
<text x="233.1" y="131.1">GND</text>
<text x="22.6" y="133.4">J17</text>
<text x="43.9" y="138">D_TVS</text>
<text x="44.2" y="135.7">D28</text>
<text x="61.1" y="136.8">+</text>
<text x="106.4" y="133.4">J21</text>
<text x="127.7" y="138">D_TVS</text>
<text x="128" y="135.7">D32</text>
<text x="144.9" y="136.8">+</text>
<text x="62.1" y="141.2">MCP6004</text>
<text x="63.8" y="143.5">U13C</text>
<text x="145.9" y="141.2">MCP6004</text>
<text x="147.6" y="143.5">U14C</text>
<text x="35" y="146.3">GND GND</text>
<text x="54.1" y="146.3">GND</text>
<text x="64.4" y="144.4">C45</text>
<text x="65" y="146.7">1n</text>
<text x="118.8" y="146.3">GND GND</text>
<text x="137.9" y="146.3">GND</text>
<text x="148.2" y="144.4">C49</text>
<text x="148.8" y="146.7">1n</text>
<text x="228.4" y="144.6">J23</text>
<text x="228.7" y="147">Conn_01x08</text>
<text x="47.6" y="155.5">200k</text>
<text x="47.9" y="153.2">R66</text>
<text x="64.4" y="155.7">R71</text>
<text x="131.4" y="155.5">200k</text>
<text x="131.7" y="153.2">R78</text>
<text x="148.2" y="155.7">R83</text>
<text x="64.6" y="158.1">33k</text>
<text x="148.4" y="158.1">33k</text>
<text x="47.9" y="167.2">R67</text>
<text x="131.7" y="167.2">R79</text>
<text x="19.4" y="169.7">Thonkiconn_Mono</text>
<text x="47.6" y="169.5">100k</text>
<text x="103.2" y="169.7">Thonkiconn_Mono</text>
<text x="131.4" y="169.5">100k</text>
<text x="23.9" y="174">J18</text>
<text x="45.2" y="178.6">D_TVS</text>
<text x="45.5" y="176.3">D29</text>
<text x="62.4" y="177.4">+</text>
<text x="107.7" y="174">J22</text>
<text x="129" y="178.6">D_TVS</text>
<text x="129.3" y="176.3">D33</text>
<text x="146.2" y="177.4">+</text>
<text x="63.4" y="181.8">MCP6004</text>
<text x="65" y="184.1">U13D</text>
<text x="147.2" y="181.8">MCP6004</text>
<text x="148.9" y="184.1">U14D</text>
<text x="36.3" y="186.9">GND GND</text>
<text x="55.3" y="186.9">GND</text>
<text x="120.1" y="186.9">GND GND</text>
<text x="139.1" y="186.9">GND</text>
</g>
<g font-size="1.8">
<text x="82.5" y="50.8">CV_IN_8</text>
<text x="166.4" y="50.8">CV_IN_12</text>
<text x="213.8" y="87.6">CV_IN_8</text>
<text x="83.8" y="91.4">CV_IN_9</text>
<text x="167.6" y="91.4">CV_IN_13</text>
<text x="212.8" y="92.7">CV_IN_10</text>
<text x="212.8" y="95.2">CV_IN_11</text>
<text x="213.8" y="90.2">CV_IN_9</text>
<text x="212.8" y="97.8">CV_IN_12</text>
<text x="212.8" y="100.3">CV_IN_13</text>
<text x="212.8" y="102.9">CV_IN_14</text>
<text x="212.8" y="105.4">CV_IN_15</text>
<text x="83.8" y="133.3">CV_IN_10</text>
<text x="167.6" y="133.3">CV_IN_14</text>
<text x="213.8" y="135.9">CV_IN_8</text>
<text x="212.8" y="141">CV_IN_10</text>
<text x="212.8" y="143.5">CV_IN_11</text>
<text x="213.8" y="138.4">CV_IN_9</text>
<text x="212.8" y="146">CV_IN_12</text>
<text x="212.8" y="148.6">CV_IN_13</text>
<text x="212.8" y="151.1">CV_IN_14</text>
<text x="212.8" y="153.7">CV_IN_15</text>
<text x="85.1" y="174">CV_IN_11</text>
<text x="168.9" y="174">CV_IN_15</text>
</g>
<g font-size="1.8" fill="#0000c2">
<text x="15.2" y="57.1">-5.0 to +5.0 V</text>
<text x="76.2" y="55.9">+3.3 to 0.0 V</text>
<text x="99.1" y="57.1">-5.0 to +5.0 V</text>
<text x="160" y="55.9">+3.3 to 0.0 V</text>
<text x="16.5" y="97.8">-5.0 to +5.0 V</text>
<text x="77.5" y="96.5">+3.3 to 0.0 V</text>
<text x="100.3" y="97.8">-5.0 to +5.0 V</text>
<text x="161.3" y="96.5">+3.3 to 0.0 V</text>
<text x="16.5" y="139.7">-5.0 to +5.0 V</text>
<text x="77.5" y="138.4">+3.3 to 0.0 V</text>
<text x="100.3" y="139.7">-5.0 to +5.0 V</text>
<text x="161.3" y="138.4">+3.3 to 0.0 V</text>
<text x="213.4" y="159.4">External Breakout Connector</text>
<text x="213.4" y="161.3">(for debug and hacking)</text>
<text x="78.7" y="179.1">+3.3 to 0.0 V</text>
<text x="162.6" y="179.1">+3.3 to 0.0 V</text>
<text x="17.8" y="180.3">-5.0 to +5.0 V</text>
<text x="101.6" y="180.3">-5.0 to +5.0 V</text>
</g>
<g font-size="1.8" fill="#848400">
<text x="247.9" y="88.5">CV_IN_MUXED</text>
<text x="206.4" y="111.4">MUX_ADDR_3n</text>
<text x="207.5" y="113.9">MUX_ADDR_0</text>
<text x="207.5" y="116.5">MUX_ADDR_1</text>
<text x="207.5" y="119">MUX_ADDR_2</text>
</g>
</svg>
